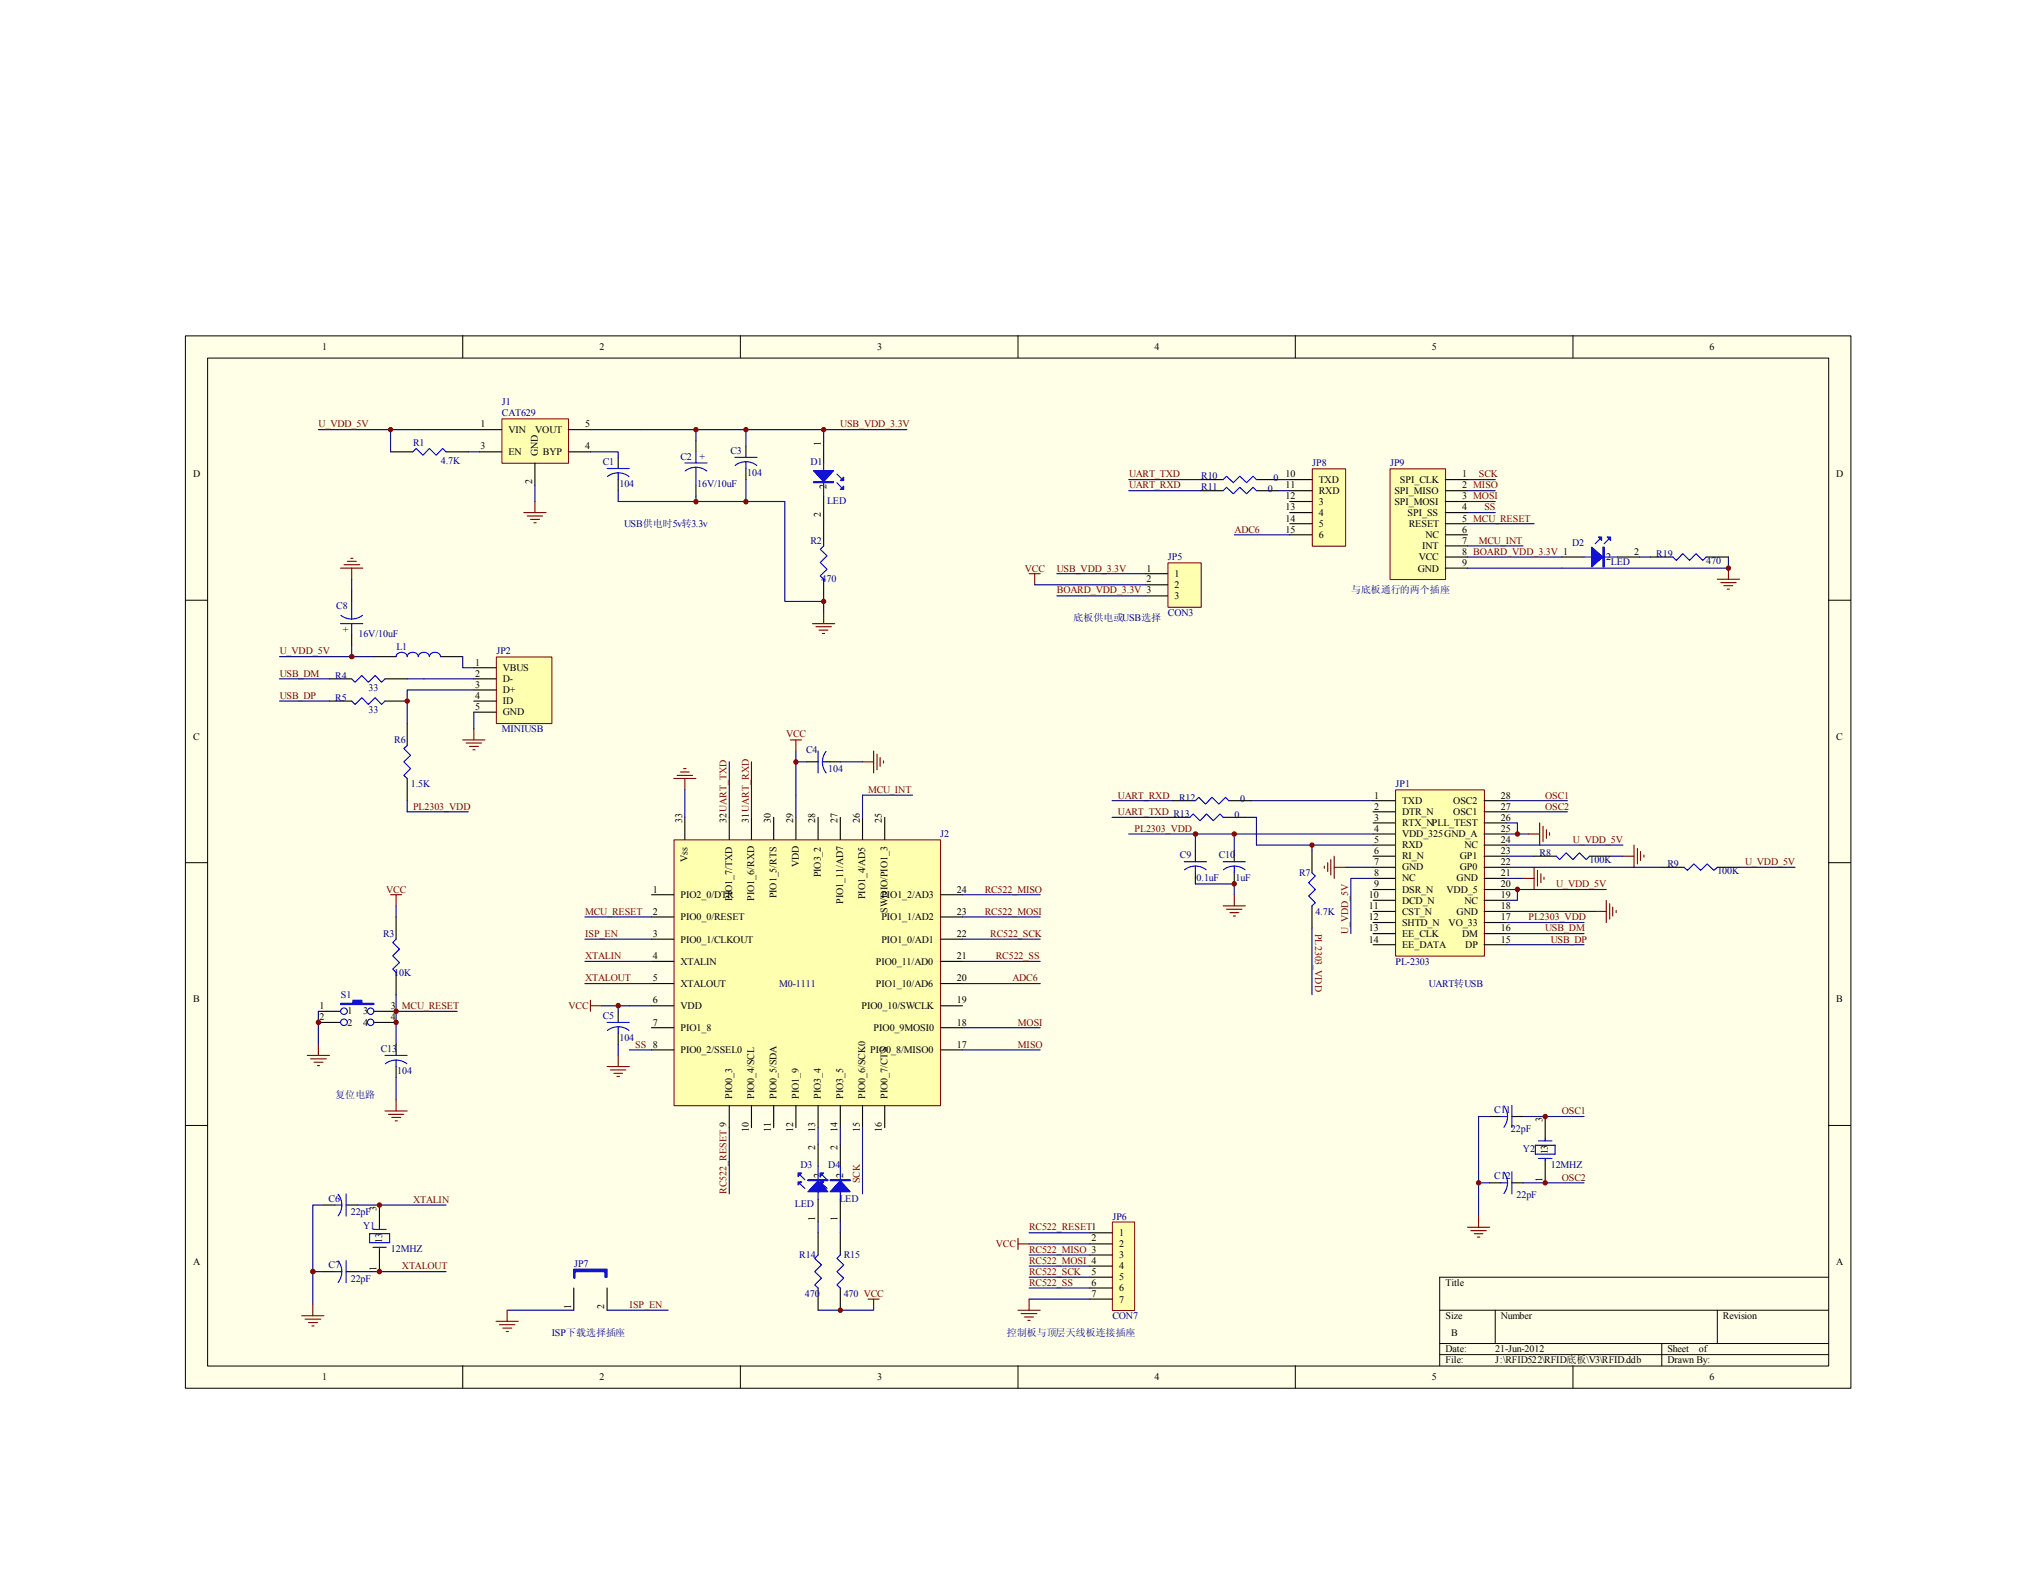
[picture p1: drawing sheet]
<svg xmlns="http://www.w3.org/2000/svg" width="279mm" height="216mm" viewBox="0 0 279 216" stroke-linecap="round" stroke-linejoin="round" font-family="sans-serif">
<path d="M25.4 46.1h228.6v144.4h-228.6z" fill="#ffffe8"/>
<g fill="none" stroke="#000" stroke-width=".14">
<path d="M25.4 46.1h228.6v144.4h-228.6zM28.5 49.1h222.5v138.4h-222.5zM63.5 46.1v3M101.6 46.1v3M139.7 46.1v3M177.8 46.1v3M215.9 46.1v3M25.4 82.4h3.1M250.9 82.4h3.1M25.4 118.4h3.1M250.9 118.4h3.1M25.4 154.5h3.1"/>
<path d="M250.9 154.5h3.1M197.6 179.8h53.3M205.2 179.8v4.6M235.7 179.8v4.6M250.9 175.3h-53.3v12.2M63.5 187.5v3M101.6 187.5v3M139.7 187.5v3M177.8 187.5v3M197.6 184.4h53.3M197.6 185.9h53.3M215.9 187.5v3"/>
<path d="M228 184.4v3.1"/>
</g>
<path d="M191.6 108.5h12.1v22.7h-12.1z" fill="#ffffb0"/>
<path d="M191.5 108.4h12.2v22.8h-12.2z" fill="none" stroke="#800000" stroke-width=".14"/>
<g fill="none" stroke="#000" stroke-width=".15">
<path d="M188.4 109.9h3.1M188.4 111.4h3.1M188.4 112.9h3.1M188.4 114.5h3.1M188.4 116h3.1M188.4 117.5h3.1M188.4 119h3.1M203.7 109.9h3M203.7 111.4h3M203.7 112.9h3M203.7 114.5h3M203.7 116h3"/>
<path d="M203.7 117.5h3M203.7 119h3M188.4 120.6h3.1M188.4 122.1h3.1M188.4 123.6h3.1M188.4 125.1h3.1M188.4 126.6h3.1M188.4 128.1h3.1M188.4 129.7h3.1M203.7 120.6h3M203.7 122.1h3M203.7 123.6h3"/>
<path d="M203.7 125.1h3M203.7 126.6h3M203.7 128.1h3M203.7 129.7h3"/>
</g>
<path d="M68.2 90.2h7.5v9.1h-7.5z" fill="#ffffb0"/>
<path d="M68.1 90.2h7.6v9.1h-7.6z" fill="none" stroke="#800000" stroke-width=".14"/>
<path d="M65 91.7h3.1M65 93.2h3.1M65 94.7h3.1M65 96.2h3.1M65 97.7h3.1" fill="none" stroke="#000" stroke-width=".15"/>
<path d="M68.9 57.5h9.1v6.1h-9.1z" fill="#ffffb0"/>
<path d="M68.9 57.5h9.1v6.1h-9.1z" fill="none" stroke="#800000" stroke-width=".14"/>
<path d="M65.8 59h3M78 59h3M65.8 62h3M73.4 63.5v3.1M78 62h3M43.7 138.8h3M51.3 138.8h3.1" fill="none" stroke="#000" stroke-width=".15"/>
<path d="M46.7 137.7h1.7v-.4h1.3v.4h1.6v.2h-4.6z" fill-rule="evenodd" fill="#00f"/>
<g fill="none" stroke="#00f" stroke-width=".15">
<path d="M46.7 137.7h1.7v-.4h1.3v.4h1.6v.2h-4.6z"/>
<circle cx="47.2" cy="138.8" r=".45"/>
<circle cx="50.9" cy="138.8" r=".44"/>
<circle cx="47.2" cy="140.3" r=".45"/>
<circle cx="50.9" cy="140.3" r=".44"/>
</g>
<path d="M43.7 140.3h3M51.3 140.3h3.1M78.7 176.8v3M83.3 176.8v3" fill="none" stroke="#000" stroke-width=".15"/>
<path d="M78.7 174.2h4.6v1.1h-.3v-.8h-4.1v.9h-.2z" fill-rule="evenodd" fill="#00f"/>
<g fill="none" stroke="#00f" stroke-width=".15">
<path d="M94 63.5h3M95.5 64.1a2.33 2.33 0 0 1 1.5 .5M95.5 64.1a2.33 2.33 0 0 0-1.5 .5M95.5 62v1.5M95.5 64.1v2.5M100.8 62.8h3.1M102.4 63.4a2.33 2.33 0 0 1 1.4 .5M102.4 63.4a2.33 2.33 0 0 0-1.5 .5M102.4 63.4v.9M50.7 169.3h2.8v1.3h-2.8zM51.2 168.7h1.8M51.2 171.2h1.8"/>
<path d="M52.1 168.4v.3M52.1 171.2v.3M78.7 174.2h4.6v1.1h-.3v-.8h-4.1v.9h-.2z"/>
</g>
<path d="M95.5 60.5v1.5M95.5 66.6v1.5M102.4 61.3v1.5M102.4 64.3v1.5M52.1 165.4v3M52.1 171.5v3" fill="none" stroke="#000" stroke-width=".15"/>
<path d="M92.5 115.3h36.6v36.5h-36.6z" fill="#ffffb0"/>
<path d="M92.5 115.3h36.6v36.5h-36.6z" fill="none" stroke="#800000" stroke-width=".14"/>
<g fill="none" stroke="#000" stroke-width=".15">
<path d="M113 60.5v3M113 68.1v3M94 112.2v3M100.1 112.2v3M103.1 112.2v3M106.2 112.2v3M109.2 112.2v3M112.3 112.2v3M115.3 112.2v3M118.4 112.2v3M121.4 112.2v3M89.4 122.8h3.1"/>
<path d="M89.4 125.9h3.1M89.4 128.9h3.1M89.4 132h3.1M89.4 135h3.1M89.4 138h3.1M129 122.8h3.1M129 125.9h3.1M129 128.9h3.1M129 132h3.1M129 135h3.1M129 138h3.1M89.4 141.1h3.1"/>
<path d="M89.4 144.1h3.1M100.1 151.7v3.1M103.1 151.7v3.1M106.2 151.7v3.1M109.2 151.7v3.1M112.3 151.7v3.1M115.3 151.7v3.1M118.4 151.7v3.1M121.4 151.7v3.1M129 141.1h3.1M129 144.1h3.1"/>
</g>
<path d="M113 63.5v4.6M114.8 66.3l.6 .6M114.8 65.1l.6 .6" fill="none" stroke="#00f" stroke-width=".15"/>
<path d="M111.6 64.6h2.8l-1.4 1.5z" fill="#00f"/>
<path d="M111.6 64.6h2.8l-1.4 1.5zM111.6 66.1h2.8v.2h-2.8z" fill="none" stroke="#00f" stroke-width=".15"/>
<path d="M111.6 66.2h2.8" fill="none" stroke="#00f" stroke-width=".14"/>
<path d="M115.8 66.7v.5h-.5z" fill="#00f"/>
<path d="M115.3 67.2l.5-.5v.5z" fill="none" stroke="#00f" stroke-width=".15"/>
<path d="M115.8 65.5v.5h-.5z" fill="#00f"/>
<g fill="none" stroke="#00f" stroke-width=".15">
<path d="M56.6 62l.5-.4 .9 .9 .9-.9 1 .9 .8-.9 .5 .4M83.3 64.3h3.1M84.8 64.9a2.33 2.33 0 0 1 1.5 .5M84.8 64.9a2.33 2.33 0 0 0-1.4 .5M84.8 64.9v.9M113 74.9l-.4 .5 .9 .9-.9 .9 .9 .9-.9 .9 .4 .5M115.8 65.5v.5h-.5zM46.7 85.6h3.1M46.8 84.5a2.42 2.42 0 0 0 1.5 .5M48.3 93.2l.4 .4 1-.9 .8 .9 1-.9 .9 .9 .4-.4M48.3 96.2l.4 .5 1-.9 .8 .9 1-.9 .9 .9 .4-.5M48.3 82.5v2.5"/>
<path d="M48.3 85.6v1.5M49.7 84.5a2.33 2.33 0 0 1-1.4 .5M54.4 90.1a.79 .79 0 0 1 .7-.6 .79 .79 0 0 1 .8 .6 .79 .79 0 0 1 .7-.6 .79 .79 0 0 1 .8 .6 .79 .79 0 0 1 .8-.6 .79 .79 0 0 1 .7 .6 .79 .79 0 0 1 .8-.6 .79 .79 0 0 1 .8 .6M55.9 102.3l-.5 .4 .9 1-.9 .9 .9 .9-.9 .9 .5 .4M112.3 103.1v3M112.9 104.6h.9M113.4 103.1a2.42 2.42 0 0 0 0 3M162.5 118.3h3.1M164 118.9a2.33 2.33 0 0 1 1.5 .5M164 118.9a2.42 2.42 0 0 0-1.4 .5M164 118.9v.9M167.9 118.3h3"/>
<path d="M169.4 118.9a2.33 2.33 0 0 1 1.5 .5M169.4 118.9a2.42 2.42 0 0 0-1.5 .5M169.4 118.9v.9M180 119.8l.5 .4-.9 1 .9 .9-.9 .9 .9 .9-.5 .4M213.6 117.5l.4 .5 .9-.9 1 .9 .8-.9 1 .9 .4-.5M231.1 119l.5 .5 .9-.9 .9 .9 .9-.9 .9 .9 .5-.5M54.4 128.9l-.5 .5 .9 .9-.9 .9 .9 .9-.9 .9 .5 .5M52.8 144.9h3.1M54.4 145.5a2.33 2.33 0 0 1 1.4 .5M54.4 145.5a2.42 2.42 0 0 0-1.5 .5M54.4 145.5v.9M83.3 140.3h3.1"/>
<path d="M84.8 140.9a2.33 2.33 0 0 1 1.5 .5M84.8 140.9a2.33 2.33 0 0 0-1.4 .5M84.8 140.9v.9M206 153.2h.9M206.4 151.8a2.61 2.61 0 0 1 .5 1.4M206.9 153.2a2.6 2.6 0 0 1-.5 1.5M207.5 151.7v3.1M210.7 157.2h2.7v1.2h-2.7zM211.1 156.6h1.9M211.1 159h1.9M212 156.3v.3M212 159v.3"/>
<path d="M46 165.4h.9M46 174.5h.9M46.4 163.9a2.33 2.33 0 0 1 .5 1.5M46.4 173.1a2.33 2.33 0 0 1 .5 1.4M46.9 165.4a2.33 2.33 0 0 1-.5 1.5M46.9 174.5a2.42 2.42 0 0 1-.5 1.5M47.5 163.9v3M47.5 173v3.1M206 162.3h.9M206.4 160.9a2.72 2.72 0 0 1 .5 1.4M206.9 162.3a2.6 2.6 0 0 1-.5 1.5M207.5 160.8v3.1"/>
</g>
<g fill="none" stroke="#000080" stroke-width=".15">
<path d="M43.7 59h22.1M53.6 59v3M81 59h43.5M95.5 59v1.5M102.4 59v2.3M113 59v1.5M64.3 62h1.5M81 62h3.8v.8M84.8 67.4v1.4M90.2 68.8h17.5v13.7h5.3M95.5 68.1v.7M102.4 65.8v3"/>
<path d="M113 71.1v.8M38.4 93.2h6.8M38.4 96.2h6.8M38.4 90.1h12.9M48.3 88.6v1.5M55.9 93.2h9.1M63.5 90.1v1.6h1.5M65 94.7h-9.1v4.6M55.9 109.9v1.5h8.4M94 108.4v3.8M100.1 104.6v7.6M103.1 104.6v7.6"/>
<path d="M109.2 103.1v9.1M109.2 104.6h1.5M115.3 104.6h3.1M169.4 114.5v2.3M172.4 116h16M180 116v.8M184.6 119h3.8M188.4 114.5h-24.4v2.3M206.7 112.9h1.5v1.6M206.7 117.5h3.8M206.7 114.5h3.1M206.7 111.4h8.4"/>
<path d="M206.7 109.9h8.4M43.7 138.8v4.5M54.4 124.3v1.6M54.4 136.5v6.8M54.4 138.8h8.3M80.3 128.9h9.1M80.3 125.9h9.1M80.3 132h9.1M80.3 135h9.1M82.5 138h6.9M84.8 138v.8M180 127.4v9.1"/>
<path d="M206.7 120.6h2.3M206.7 126.6h10.7M206.7 125.1h12.2M206.7 128.1h10.7M206.7 129.7h10.7M54.4 147.9v3.1M84.8 143.3v1.6M118.4 154.8v9.1M132.1 144.1h10.6M132.1 141.1h10.6M204.4 153.2h-1.5v13.7M209 153.2h8.4"/>
<path d="M42.9 174.5h1.5M44.4 165.4h-1.5v13.7M49 165.4h12.2M49 174.5h12.2M69.6 179.8h9.1M83.3 179.8h8.4M202.9 162.3h1.5M209 162.3h8.4"/>
</g>
<g fill="none" stroke="#000" stroke-width=".15">
<path d="M53.6 62h3M61.2 62h3.1M84.8 62.8v1.5M84.8 65.8v1.6M113 71.9v3M113 79.5v3M45.2 93.2h3.1M45.2 96.2h3.1M48.3 81v1.5M48.3 87.1v1.5M51.3 90.1h3.1M52.8 93.2h3.1"/>
<path d="M52.8 96.2h3.1M55.9 99.3v3M60.5 90.1h3M55.9 106.8v3.1M110.7 104.6h1.6M113.8 104.6h1.5M164 116.8v1.5M164 119.8v1.5M169.4 116.8v1.5M169.4 119.8v1.5M180 116.8v3M210.5 117.5h3.1"/>
<path d="M218.1 117.5h3.1M228 119h3.1M235.7 119h3M54.4 125.9v3M54.4 133.5v3M84.8 138.8v1.5M180 124.3v3.1M54.4 143.3v1.6M54.4 146.4v1.5M84.8 141.8v1.5M204.4 153.2h1.6M207.5 153.2h1.5"/>
<path d="M212 153.2v3.1M212 159.3v3M44.4 165.4h1.6M44.4 174.5h1.6M47.5 165.4h1.5M47.5 174.5h1.5M204.4 162.3h1.6M207.5 162.3h1.5"/>
</g>
<g fill="none" stroke="#800000" stroke-width=".15">
<path d="M141.2 78.7h1.5M142 78.7v1.6M63.5 101.6h3M64 102h2.1M64.4 102.4h1.3M64.9 102.9h.3M65 100v1.6M92.5 106.8h3M92.9 106.4h2.1M93.4 106h1.2M93.8 105.5h.3M94 106.8v1.6"/>
<path d="M108.5 101.6h1.5M109.2 101.6v1.5M118.4 104.6h1.5M119.9 103.1v3M120.4 103.5v2.2M120.8 104v1.2M121.2 104.4v.3M181.7 118.9v.3M182.2 118.4v1.2M182.6 118v2.1M183.1 117.5v3.1M183.1 119h1.5"/>
<path d="M210.5 119v3.1M211 119.5v2.1M211.5 119.9v1.3M53.6 122.8h1.5M54.4 122.8v1.5M81 137.3v1.5M81 138h1.5M167.9 124.3h3M168.3 124.8h2.1M168.8 125.3h1.2M169.2 125.7h.3M169.4 122.8v1.5"/>
<path d="M209 120.6h1.5M211.9 120.4v.3M218.9 125.1h1.5M220.4 123.6v3M220.9 124v2.2M221.3 124.5v1.2M221.8 125v.3M42.2 144.9h3M42.6 145.3h2.2M43.1 145.8h1.2M43.6 146.3h.3M43.7 143.3v1.6"/>
<path d="M52.8 152.5h3.1M53.3 153h2.1M53.8 153.4h1.2M54.2 153.8h.3M54.4 151v1.5M83.3 146.4h3.1M83.8 146.9h2.1M84.2 147.3h1.2M84.7 147.7h.3M84.8 144.9v1.5M42.9 179.1v1.5M201.4 168.4h3"/>
<path d="M201.8 168.9h2.2M202.3 169.3h1.2M202.7 169.8h.4M202.9 166.9v1.5M41.4 180.6h3M41.9 181.1h2.1M42.3 181.5h1.3M42.8 182h.3"/>
</g>
<path d="M160.3 77.3h4.5v6.1h-4.5z" fill="#ffffb0"/>
<path d="M160.3 77.3h4.5v6.1h-4.5z" fill="none" stroke="#800000" stroke-width=".14"/>
<path d="M157.2 78.7h3M214.3 76.5h3.1M222 76.5h3M157.2 80.3h3M157.2 81.8h3" fill="none" stroke="#000" stroke-width=".15"/>
<g fill="none" stroke="#000080" stroke-width=".15">
<path d="M48.3 79.5v1.5M145 78.7h12.2M201.4 65.8h3.8M201.4 67.4h3.8M201.4 68.8h3.8M201.4 70.4h3.8M201.4 76.5h12.9M201.4 78h12.9M201.4 71.9h9.1M201.4 74.9h7.6M65 97.7v2.3M142 80.3h15.2"/>
<path d="M145 81.8h12.2M125.2 109.1h-6.8v3.1M154.9 114.5h9.1M206.7 116h16M206.7 119h21.3M221.2 117.5h1.5M238.7 119h7.6M164 121.3h5.4v1.5M188.4 120.6h-3v7.5M206.7 122.1h13.7M208.2 122.1v1.5h-1.5M86.4 144.1h3"/>
</g>
<g fill="none" stroke="#800000" stroke-width=".15">
<path d="M46.7 78h3.1M47.2 77.5h2.2M47.7 77h1.2M48.1 76.6h.3M48.3 78v1.5M71.9 70.4h3M72.3 70.8h2.2M72.8 71.3h1.2M73.3 71.8h.3M73.4 68.8v1.6M235.7 79.5h3M236.1 80h2.2"/>
<path d="M237.2 78v1.5M236.6 80.4h1.2M237 80.9h.3M209.8 114.5h1.5M211.3 112.9v3.1M211.8 113.4v2.1M212.2 113.9v1.2M212.6 114.3v.3M222.7 117.5h1.5M224.2 116v3M224.7 116.5v2.1M225.1 116.9v1.2"/>
<path d="M225.6 117.3v.3M69.6 179.8v1.6M68.1 181.4h3M68.5 181.8h2.2M69 182.3h1.2M69.5 182.8h.3"/>
</g>
<path d="M217.4 76.5h4.6M219.5 74l-.6 .6M220.7 74l-.6 .6" fill="none" stroke="#00f" stroke-width=".15"/>
<path d="M218.4 75.1l1.6 1.4-1.6 1.3z" fill="#00f"/>
<path d="M218.4 75.1l1.6 1.4-1.6 1.3zM220 75.1h.1v2.7h-.1z" fill="none" stroke="#00f" stroke-width=".15"/>
<path d="M220 75.1v2.7" fill="none" stroke="#00f" stroke-width=".17"/>
<path d="M220.6 73.7h.4v.5z" fill="#00f"/>
<path d="M220.6 73.7h.4v.5z" fill="none" stroke="#00f" stroke-width=".15"/>
<path d="M219.4 73.7h.4v.5z" fill="#00f"/>
<path d="M219.4 73.7h.4v.5zM229.6 76.5l.4 .4 .9-.9 1 .9 .8-.9 1 .9 .4-.4" fill="none" stroke="#00f" stroke-width=".15"/>
<g fill="none" stroke="#000080" stroke-width=".15">
<path d="M225 76.5h1.5M237.2 76.5v1.5h-22.9M132.1 122.8h10.6M132.1 125.9h10.6M132.1 128.9h10.6M132.1 132h10.6M100.1 154.8v9.1M141.2 169.2h8.4M141.2 170.7h8.4M141.2 172.3h8.4M141.2 173.8h8.4M141.2 175.3h8.4"/>
<path d="M141.2 176.8h8.4M141.2 178.3h8.4"/>
</g>
<path d="M226.5 76.5h3.1M234.1 76.5h3.1" fill="none" stroke="#000" stroke-width=".15"/>
<path d="M139.7 170v1.5M139.7 170.7h1.5M139.7 179.8h3M141.2 178.3v1.5M140.1 180.3h2.2M140.6 180.8h1.2M141.1 181.2h.3" fill="none" stroke="#800000" stroke-width=".15"/>
<circle cx="109.2" cy="104.6" r=".3" fill="#800000"/>
<circle cx="109.2" cy="104.6" r=".3" fill="none" stroke="#800000" stroke-width=".14"/>
<circle cx="84.8" cy="138" r=".31" fill="#800000"/>
<circle cx="84.8" cy="138" r=".31" fill="none" stroke="#800000" stroke-width=".14"/>
<circle cx="202.9" cy="162.3" r=".3" fill="#800000"/>
<circle cx="202.9" cy="162.3" r=".3" fill="none" stroke="#800000" stroke-width=".14"/>
<circle cx="95.5" cy="59" r=".3" fill="#800000"/>
<circle cx="95.5" cy="59" r=".3" fill="none" stroke="#800000" stroke-width=".14"/>
<circle cx="102.4" cy="59" r=".3" fill="#800000"/>
<circle cx="102.4" cy="59" r=".3" fill="none" stroke="#800000" stroke-width=".14"/>
<circle cx="102.4" cy="68.9" r=".3" fill="#800000"/>
<circle cx="102.4" cy="68.9" r=".3" fill="none" stroke="#800000" stroke-width=".14"/>
<circle cx="95.5" cy="68.9" r=".3" fill="#800000"/>
<circle cx="95.5" cy="68.9" r=".3" fill="none" stroke="#800000" stroke-width=".14"/>
<circle cx="53.6" cy="59" r=".3" fill="#800000"/>
<circle cx="53.6" cy="59" r=".3" fill="none" stroke="#800000" stroke-width=".14"/>
<circle cx="48.3" cy="90.1" r=".31" fill="#800000"/>
<circle cx="48.3" cy="90.1" r=".31" fill="none" stroke="#800000" stroke-width=".14"/>
<circle cx="42.9" cy="174.5" r=".32" fill="#800000"/>
<circle cx="42.9" cy="174.5" r=".32" fill="none" stroke="#800000" stroke-width=".14"/>
<circle cx="208.2" cy="114.5" r=".3" fill="#800000"/>
<circle cx="208.2" cy="114.5" r=".3" fill="none" stroke="#800000" stroke-width=".14"/>
<circle cx="180" cy="116" r=".3" fill="#800000"/>
<circle cx="180" cy="116" r=".3" fill="none" stroke="#800000" stroke-width=".14"/>
<circle cx="164.1" cy="114.5" r=".31" fill="#800000"/>
<circle cx="164.1" cy="114.5" r=".31" fill="none" stroke="#800000" stroke-width=".14"/>
<circle cx="169.4" cy="114.5" r=".3" fill="#800000"/>
<circle cx="169.4" cy="114.5" r=".3" fill="none" stroke="#800000" stroke-width=".14"/>
<circle cx="208.2" cy="122.1" r=".3" fill="#800000"/>
<circle cx="208.2" cy="122.1" r=".3" fill="none" stroke="#800000" stroke-width=".14"/>
<path d="M154.9 67.4h9.9M154.9 65.8h9.9" fill="none" stroke="#000080" stroke-width=".15"/>
<circle cx="113" cy="59" r=".3" fill="#800000"/>
<circle cx="113" cy="59" r=".3" fill="none" stroke="#800000" stroke-width=".14"/>
<circle cx="237.2" cy="78" r=".3" fill="#800000"/>
<circle cx="237.2" cy="78" r=".3" fill="none" stroke="#800000" stroke-width=".14"/>
<path d="M190.8 64.4h7.6v15.1h-7.6z" fill="#ffffb0"/>
<path d="M190.8 64.3h7.6v15.2h-7.6z" fill="none" stroke="#800000" stroke-width=".14"/>
<path d="M198.3 65.8h3.1M198.3 67.4h3.1M198.3 68.8h3.1M198.3 70.4h3.1M198.3 71.9h3.1M198.3 73.4h3.1M198.3 74.9h3.1M198.3 76.5h3.1M198.3 78h3.1" fill="none" stroke="#000" stroke-width=".15"/>
<path d="M152.7 167.8h3v12.1h-3z" fill="#ffffb0"/>
<path d="M152.7 167.7h3v12.2h-3z" fill="none" stroke="#800000" stroke-width=".14"/>
<path d="M149.6 169.2h3M149.6 170.7h3M149.6 172.3h3M149.6 173.8h3M149.6 175.3h3M149.6 176.8h3M149.6 178.3h3" fill="none" stroke="#000" stroke-width=".15"/>
<circle cx="52.1" cy="174.5" r=".31" fill="#800000"/>
<circle cx="52.1" cy="174.5" r=".31" fill="none" stroke="#800000" stroke-width=".14"/>
<circle cx="52.1" cy="165.4" r=".3" fill="#800000"/>
<circle cx="52.1" cy="165.4" r=".3" fill="none" stroke="#800000" stroke-width=".14"/>
<circle cx="212" cy="162.3" r=".3" fill="#800000"/>
<circle cx="212" cy="162.3" r=".3" fill="none" stroke="#800000" stroke-width=".14"/>
<circle cx="212" cy="153.2" r=".3" fill="#800000"/>
<circle cx="212" cy="153.2" r=".3" fill="none" stroke="#800000" stroke-width=".14"/>
<path d="M180.1 64.4h4.6v10.6h-4.6z" fill="#ffffb0"/>
<path d="M180.1 64.3h4.6v10.7h-4.6z" fill="none" stroke="#800000" stroke-width=".14"/>
<path d="M177 65.8h3M177 67.4h3M177 68.8h3M177 70.4h3M177 71.9h3M177 73.4h3" fill="none" stroke="#000" stroke-width=".15"/>
<circle cx="55.9" cy="96.2" r=".3" fill="#800000"/>
<circle cx="55.9" cy="96.2" r=".3" fill="none" stroke="#800000" stroke-width=".14"/>
<path d="M73.4 66.6v2.2M84.8 68.8h5.4M169.4 73.4h7.6M175.5 65.8h1.5M175.5 67.4h1.5M152.6 109.9h8.4M152.6 112.2h7.6M170.9 112.2h1.5v3.8M171.7 109.9h16.7M132.1 135h10.6" fill="none" stroke="#000080" stroke-width=".15"/>
<path d="M164.8 67.4h3.1M164.8 65.8h3.1M172.4 67.4h3.1M172.4 65.8h3.1M160.2 112.2h3.1M161 109.9h3M167.9 112.2h3M168.6 109.9h3.1" fill="none" stroke="#000" stroke-width=".15"/>
<path d="M167.9 67.4l.4-.5 .9 .9 .9-.9 1 .9 .9-.9 .4 .5M167.9 65.8l.4-.4 .9 .9 .9-.9 1 .9 .9-.9 .4 .4M163.3 112.2l.4-.5 1 .9 .9-.9 .9 .9 .9-.9 .5 .5M164 109.9l.5-.5 .9 1 .9-1 1 1 .9-1 .4 .5" fill="none" stroke="#00f" stroke-width=".15"/>
<circle cx="169.4" cy="121.3" r=".3" fill="#800000"/>
<circle cx="169.4" cy="121.3" r=".3" fill="none" stroke="#800000" stroke-width=".14"/>
<path d="M111.5 85.6h3.1M112 86h2.1M112.4 86.5h1.2M112.9 87h.3M113 84.1v1.5" fill="none" stroke="#800000" stroke-width=".15"/>
<path d="M113 82.5v1.6" fill="none" stroke="#000080" stroke-width=".15"/>
<circle cx="113" cy="82.5" r=".3" fill="#800000"/>
<circle cx="113" cy="82.5" r=".3" fill="none" stroke="#800000" stroke-width=".14"/>
<path d="M112.3 157.1v3M112.3 164.6v3.1" fill="none" stroke="#000" stroke-width=".15"/>
<path d="M109.8 161.3l.6 .6M109.8 162.5l.6 .6M112.3 160.1v4.5" fill="none" stroke="#00f" stroke-width=".15"/>
<path d="M112.3 162.1l1.3 1.5h-2.7z" fill="#00f"/>
<path d="M110.9 161.9h2.7v.2h-2.7zM112.3 162.1l1.3 1.5h-2.7z" fill="none" stroke="#00f" stroke-width=".15"/>
<path d="M110.9 162h2.7" fill="none" stroke="#00f" stroke-width=".14"/>
<path d="M109.5 161h.5l-.5 .5z" fill="#00f"/>
<path d="M109.5 161h.5l-.5 .5z" fill="none" stroke="#00f" stroke-width=".15"/>
<path d="M109.5 162.2h.5l-.5 .4z" fill="#00f"/>
<path d="M109.5 162.2h.5l-.5 .4zM112.9 161.3l.6 .6M112.9 162.5l.6 .6M115.3 160.1v4.5" fill="none" stroke="#00f" stroke-width=".15"/>
<path d="M115.3 157.1v3M115.3 164.6v3.1" fill="none" stroke="#000" stroke-width=".15"/>
<path d="M115.3 162.1l1.4 1.5h-2.8z" fill="#00f"/>
<path d="M113.9 161.9h2.8v.2h-2.8zM115.3 162.1l1.4 1.5h-2.8z" fill="none" stroke="#00f" stroke-width=".15"/>
<path d="M113.9 162h2.8" fill="none" stroke="#00f" stroke-width=".14"/>
<path d="M112.6 161h.4l-.4 .5z" fill="#00f"/>
<path d="M112.6 161h.4l-.4 .5z" fill="none" stroke="#00f" stroke-width=".15"/>
<path d="M112.6 162.2h.4l-.4 .4z" fill="#00f"/>
<path d="M112.3 172.3l-.5 .4 .9 .9-.9 .9 .9 .9-.9 1 .5 .4M112.6 162.2h.4l-.4 .4zM115.3 172.3l-.5 .4 1 .9-1 .9 1 .9-1 1 .5 .4" fill="none" stroke="#00f" stroke-width=".15"/>
<path d="M112.3 154.8v2.3M115.3 154.8v2.3M112.3 167.7v1.5M112.3 179.8h7.6M115.3 167.7v1.5" fill="none" stroke="#000080" stroke-width=".15"/>
<path d="M112.3 169.2v3.1M112.3 176.8v3M115.3 169.2v3.1M115.3 176.8v3" fill="none" stroke="#000" stroke-width=".15"/>
<path d="M119.1 178.3h1.5M119.9 178.3v1.5" fill="none" stroke="#800000" stroke-width=".15"/>
<circle cx="115.3" cy="179.8" r=".3" fill="#800000"/>
<circle cx="115.3" cy="179.8" r=".3" fill="none" stroke="#800000" stroke-width=".14"/>
<circle cx="54.3" cy="138.8" r=".31" fill="#800000"/>
<circle cx="54.3" cy="138.8" r=".31" fill="none" stroke="#800000" stroke-width=".14"/>
<circle cx="43.7" cy="140.3" r=".32" fill="#800000"/>
<circle cx="43.7" cy="140.3" r=".32" fill="none" stroke="#800000" stroke-width=".14"/>
<circle cx="54.3" cy="140.3" r=".3" fill="#800000"/>
<circle cx="54.3" cy="140.3" r=".3" fill="none" stroke="#800000" stroke-width=".14"/>
<g font-size="1.4">
<text x="44.2" y="48">1</text>
<text x="82.3" y="48">2</text>
<text x="120.4" y="48">3</text>
<text x="158.5" y="48">4</text>
<text x="196.5" y="48">5</text>
<text x="234.6" y="48">6</text>
<text x="66" y="58.7">1</text>
<text x="69.8" y="59.4">VIN</text>
<text x="73.4" y="59.4">VOUT</text>
<text x="80.3" y="58.7">5</text>
<text x="26.5" y="65.5">D</text>
<text x="66" y="61.7">3</text>
<text x="69.8" y="62.4">EN</text>
<text x="73.8" y="62.7" transform="rotate(-90 73.8 62.7)">GND</text>
<text x="74.5" y="62.4">BYP</text>
<text x="80.3" y="61.7">4</text>
<text x="112.6" y="61.3" transform="rotate(-90 112.6 61.3)">1</text>
<text x="113.4" y="65.1" transform="rotate(-90 113.4 65.1)">1</text>
<text x="176.4" y="65.5">10</text>
<text x="200.7" y="65.5">1</text>
<text x="252" y="65.5">D</text>
<text x="73" y="66.5" transform="rotate(-90 73 66.5)">2</text>
<text x="112.6" y="71" transform="rotate(-90 112.6 71)">2</text>
<text x="113.4" y="67.2" transform="rotate(-90 113.4 67.2)">2</text>
<text x="176.4" y="67">11</text>
<text x="176.4" y="68.5">12</text>
<text x="176.4" y="70.1">13</text>
<text x="176.4" y="71.6">14</text>
<text x="181" y="66.3">TXD</text>
<text x="181" y="67.8">RXD</text>
<text x="181" y="69.3">3</text>
<text x="181" y="70.8">4</text>
<text x="191.3" y="67.8">SPI_MISO</text>
<text x="191.3" y="69.3">SPI_MOSI</text>
<text x="192.1" y="66.3">SPI_CLK</text>
<text x="193.2" y="70.8">SPI_SS</text>
<text x="200.7" y="67">2 MISO</text>
<text x="200.7" y="68.5">3 MOSI</text>
<text x="200.7" y="71.6">5 MCU_RESET</text>
<text x="200.7" y="70.1">4</text>
<text x="176.4" y="73.1">15</text>
<text x="181" y="72.3">5</text>
<text x="181" y="73.9">6</text>
<text x="193.3" y="72.3">RESET</text>
<text x="194.7" y="76.9">VCC</text>
<text x="195.2" y="75.4">INT</text>
<text x="195.6" y="73.9">NC</text>
<text x="200.7" y="73.1">6</text>
<text x="200.7" y="74.6">7</text>
<text x="200.7" y="76.2">8 BOARD_VDD_3.3V 1</text>
<text x="200.7" y="77.7">9</text>
<text x="218.3" y="76.9">1</text>
<text x="220.4" y="76.9">2</text>
<text x="224.2" y="76.2">2</text>
<text x="157.4" y="78.4">1</text>
<text x="157.4" y="79.9">2</text>
<text x="161.2" y="79.2">1</text>
<text x="161.2" y="80.7">2</text>
<text x="161.2" y="82.2">3</text>
<text x="194.6" y="78.4">GND</text>
<text x="65.2" y="91.4">1</text>
<text x="65.2" y="92.9">2</text>
<text x="65.2" y="94.4">3</text>
<text x="65.2" y="95.9">4</text>
<text x="69" y="92.1">VBUS</text>
<text x="69" y="93.6">D-</text>
<text x="69" y="95.2">D+</text>
<text x="26.5" y="101.5">C</text>
<text x="65.2" y="97.4">5</text>
<text x="69" y="96.7">ID</text>
<text x="69" y="98.2">GND</text>
<text x="252" y="101.5">C</text>
<text x="93.6" y="113" transform="rotate(-90 93.6 113)">33</text>
<text x="99.7" y="113" transform="rotate(-90 99.7 113)">32UART_TXD</text>
<text x="102.7" y="113" transform="rotate(-90 102.7 113)">31UART_RXD</text>
<text x="105.8" y="113" transform="rotate(-90 105.8 113)">30</text>
<text x="108.8" y="113" transform="rotate(-90 108.8 113)">29</text>
<text x="111.9" y="113" transform="rotate(-90 111.9 113)">28</text>
<text x="114.9" y="113" transform="rotate(-90 114.9 113)">27</text>
<text x="118" y="113" transform="rotate(-90 118 113)">26</text>
<text x="121" y="113" transform="rotate(-90 121 113)">25</text>
<text x="188.6" y="109.6">1</text>
<text x="188.6" y="111.1">2</text>
<text x="188.6" y="112.6">3</text>
<text x="192.4" y="110.4">TXD</text>
<text x="192.4" y="111.9">DTR_N</text>
<text x="192.4" y="113.4">RTX_NPLL_TEST</text>
<text x="199.4" y="111.9">OSC1</text>
<text x="199.4" y="110.4">OSC2</text>
<text x="206" y="112.6">26</text>
<text x="206" y="111.1">27</text>
<text x="206" y="109.6">28</text>
<text x="94.4" y="118.3" transform="rotate(-90 94.4 118.3)">Vss</text>
<text x="109.6" y="119" transform="rotate(-90 109.6 119)">VDD</text>
<text x="188.6" y="114.2">4</text>
<text x="188.6" y="115.7">5</text>
<text x="188.6" y="117.2">6</text>
<text x="188.6" y="118.7">7</text>
<text x="192.4" y="114.9">VDD_325GND_A</text>
<text x="192.4" y="116.4">RXD</text>
<text x="192.4" y="117.9">RI_N</text>
<text x="192.4" y="119.5">GND</text>
<text x="200.3" y="119.5">GP0</text>
<text x="200.3" y="117.9">GP1</text>
<text x="201" y="116.4">NC</text>
<text x="206" y="118.7">22</text>
<text x="206" y="117.2">23</text>
<text x="206" y="115.7">24</text>
<text x="206" y="114.2">25</text>
<text x="89.6" y="122.5">1</text>
<text x="89.6" y="125.6">2</text>
<text x="93.4" y="123.3">PIO2_0/DTR</text>
<text x="100.5" y="123.6" transform="rotate(-90 100.5 123.6)">PIO1_7/TXD</text>
<text x="103.5" y="123.6" transform="rotate(-90 103.5 123.6)">PIO1_6/RXD</text>
<text x="106.6" y="123.3" transform="rotate(-90 106.6 123.3)">PIO1_5/RTS</text>
<text x="112.6" y="120.4" transform="rotate(-90 112.6 120.4)">PIO3_2</text>
<text x="115.7" y="124.1" transform="rotate(-90 115.7 124.1)">PIO1_11/AD7</text>
<text x="118.7" y="123.4" transform="rotate(-90 118.7 123.4)">PIO1_4/AD5</text>
<text x="120.9" y="123.3">PIO1_2/AD3</text>
<text x="121.8" y="125.3" transform="rotate(-90 121.8 125.3)">SWDIO/PIO1_3</text>
<text x="131.3" y="125.6">23</text>
<text x="131.3" y="122.5">24</text>
<text x="187.8" y="123.3">10</text>
<text x="187.8" y="124.8">11</text>
<text x="188.6" y="120.2">8</text>
<text x="188.6" y="121.8">9</text>
<text x="192.4" y="121">NC</text>
<text x="192.4" y="122.5">DSR_N</text>
<text x="192.4" y="124">DCD_N</text>
<text x="192.4" y="125.6">CST_N</text>
<text x="198.5" y="122.5">VDD_5</text>
<text x="199.9" y="125.6">GND</text>
<text x="199.9" y="121">GND</text>
<text x="201" y="124">NC</text>
<text x="206" y="123.3">19</text>
<text x="206" y="121.8">20</text>
<text x="206" y="124.8">18</text>
<text x="206" y="120.2">21</text>
<text x="89.6" y="128.6">3</text>
<text x="89.6" y="131.7">4</text>
<text x="93.4" y="126.3">PIO0_0/RESET</text>
<text x="93.4" y="129.4">PIO0_1/CLKOUT</text>
<text x="120.9" y="129.4">PIO1_0/AD1</text>
<text x="120.9" y="126.3">PIO1_1/AD2</text>
<text x="131.3" y="128.6">22</text>
<text x="131.3" y="131.7">21</text>
<text x="187.8" y="126.3">12</text>
<text x="187.8" y="127.8">13</text>
<text x="187.8" y="129.4">14</text>
<text x="192.4" y="127.1">SHTD_N</text>
<text x="192.4" y="128.6">EE_CLK</text>
<text x="192.4" y="130.1">EE_DATA</text>
<text x="198.8" y="127.1">VO_33</text>
<text x="200.7" y="128.6">DM</text>
<text x="201.1" y="130.1">DP</text>
<text x="206" y="129.4">15</text>
<text x="206" y="127.8">16</text>
<text x="206" y="126.3">17</text>
<text x="26.5" y="137.6">B</text>
<text x="89.6" y="134.7">5</text>
<text x="89.6" y="137.7">6</text>
<text x="93.4" y="132.4">XTALIN</text>
<text x="93.4" y="135.4">XTALOUT</text>
<text x="120.2" y="135.4">PIO1_10/AD6</text>
<text x="120.2" y="132.4">PIO0_11/AD0</text>
<text x="131.3" y="137.7">19</text>
<text x="131.3" y="134.7">20</text>
<text x="252" y="137.6">B</text>
<text x="43.9" y="138.5">1</text>
<text x="43.9" y="140">2</text>
<text x="47.7" y="139.2">1</text>
<text x="47.7" y="140.8">2</text>
<text x="49.8" y="139.2">3</text>
<text x="49.8" y="140.8">4</text>
<text x="53.6" y="138.5">3</text>
<text x="53.6" y="140">4</text>
<text x="89.6" y="140.8">7</text>
<text x="93.4" y="138.5">VDD</text>
<text x="93.4" y="141.5">PIO1_8</text>
<text x="118.2" y="138.5">PIO0_10/SWCLK</text>
<text x="119.9" y="141.5">PIO0_9MOSI0</text>
<text x="131.3" y="143.8">17</text>
<text x="131.3" y="140.8">18</text>
<text x="93.4" y="144.6">PIO0_2/SSEL0</text>
<text x="119.4" y="144.6">PIO0_8/MISO0</text>
<text x="100.5" y="150.8" transform="rotate(-90 100.5 150.8)">PIO0_3</text>
<text x="102.7" y="155.4" transform="rotate(-90 102.7 155.4)">10</text>
<text x="103.5" y="150.8" transform="rotate(-90 103.5 150.8)">PIO0_4/SCL</text>
<text x="105.8" y="155.4" transform="rotate(-90 105.8 155.4)">11</text>
<text x="106.6" y="150.8" transform="rotate(-90 106.6 150.8)">PIO0_5/SDA</text>
<text x="108.8" y="155.4" transform="rotate(-90 108.8 155.4)">12</text>
<text x="109.6" y="150.8" transform="rotate(-90 109.6 150.8)">PIO1_9</text>
<text x="111.9" y="155.4" transform="rotate(-90 111.9 155.4)">13</text>
<text x="112.6" y="150.8" transform="rotate(-90 112.6 150.8)">PIO3_4</text>
<text x="114.9" y="155.4" transform="rotate(-90 114.9 155.4)">14</text>
<text x="115.7" y="150.8" transform="rotate(-90 115.7 150.8)">PIO3_5</text>
<text x="118" y="155.4" transform="rotate(-90 118 155.4)">15</text>
<text x="118.7" y="150.8" transform="rotate(-90 118.7 150.8)">PIO0_6/SCK0</text>
<text x="121" y="155.4" transform="rotate(-90 121 155.4)">16</text>
<text x="121.8" y="150.8" transform="rotate(-90 121.8 150.8)">PIO0_7/CTS</text>
<text x="211.7" y="154" transform="rotate(-90 211.7 154)">3</text>
<text x="111.9" y="157.8" transform="rotate(-90 111.9 157.8)">2</text>
<text x="112.6" y="161.6" transform="rotate(-90 112.6 161.6)">2</text>
<text x="114.9" y="157.8" transform="rotate(-90 114.9 157.8)">2</text>
<text x="115.7" y="161.6" transform="rotate(-90 115.7 161.6)">2</text>
<text x="212.4" y="158.4" transform="rotate(-90 212.4 158.4)">13</text>
<text x="51.7" y="166.2" transform="rotate(-90 51.7 166.2)">3</text>
<text x="111.9" y="167.6" transform="rotate(-90 111.9 167.6)">1</text>
<text x="112.6" y="163.7" transform="rotate(-90 112.6 163.7)">1</text>
<text x="114.9" y="167.6" transform="rotate(-90 114.9 167.6)">1</text>
<text x="115.7" y="163.7" transform="rotate(-90 115.7 163.7)">1</text>
<text x="211.7" y="162.2" transform="rotate(-90 211.7 162.2)">1</text>
<text x="26.5" y="173.6">A</text>
<text x="52.5" y="170.6" transform="rotate(-90 52.5 170.6)">13</text>
<text x="149.8" y="170.4">2</text>
<text x="153.6" y="169.6">1</text>
<text x="153.6" y="171.2">2</text>
<text x="153.6" y="172.7">3</text>
<text x="252" y="173.6">A</text>
<text x="51.7" y="174.4" transform="rotate(-90 51.7 174.4)">1</text>
<text x="78.4" y="179.7" transform="rotate(-90 78.4 179.7)">1</text>
<text x="82.9" y="179.7" transform="rotate(-90 82.9 179.7)">2</text>
<text x="149.8" y="175">5</text>
<text x="149.8" y="176.5">6</text>
<text x="149.8" y="178">7</text>
<text x="153.6" y="174.2">4</text>
<text x="153.6" y="175.7">5</text>
<text x="153.6" y="177.2">6</text>
<text x="153.6" y="178.8">7</text>
<text x="198.4" y="176.5">Title</text>
<text x="198.4" y="181.1">Size</text>
<text x="198.4" y="185.6">Date:</text>
<text x="199.1" y="183.3">B</text>
<text x="205.2" y="185.6">21-Jun-2012</text>
<text x="206" y="181.1">Number</text>
<text x="228.8" y="185.6">Sheet</text>
<text x="233.1" y="185.6">of</text>
<text x="236.4" y="181.1">Revision</text>
<text x="44.2" y="189.4">1</text>
<text x="82.3" y="189.4">2</text>
<text x="120.4" y="189.4">3</text>
<text x="158.5" y="189.4">4</text>
<text x="196.5" y="189.4">5</text>
<text x="198.4" y="187.1">File:</text>
<text x="205.2" y="187.1">J:\RFID522\RFID底底\V3\RFID.ddb</text>
<text x="228.8" y="187.1">Drawn By:</text>
<text x="234.6" y="189.4">6</text>
</g>
<g font-size="1.4" fill="#800000">
<text x="43.7" y="58.7">U_VDD_5V</text>
<text x="115.3" y="58.7">USB_VDD_3.3V</text>
<text x="154.9" y="65.5">UART_TXD</text>
<text x="202.9" y="65.5">SCK</text>
<text x="154.9" y="67">UART_RXD</text>
<text x="203.7" y="70.1">SS</text>
<text x="169.4" y="73.1">ADC6</text>
<text x="202.9" y="74.6">MCU_INT</text>
<text x="140.6" y="78.4">VCC</text>
<text x="145" y="78.4">USB_VDD_3.3V</text>
<text x="145" y="81.4">BOARD_VDD_3.3V 3</text>
<text x="38.4" y="89.8">U_VDD_5V</text>
<text x="38.4" y="92.9">USB_DM</text>
<text x="38.4" y="95.9">USB_DP</text>
<text x="107.9" y="101.2">VCC</text>
<text x="56.7" y="111.1">PL2303_VDD</text>
<text x="119.1" y="108.8">MCU_INT</text>
<text x="153.4" y="109.6">UART_RXD</text>
<text x="153.4" y="111.9">UART_TXD R13</text>
<text x="212" y="109.6">OSC1</text>
<text x="212" y="111.1">OSC2</text>
<text x="155.7" y="114.2">PL2303_VDD</text>
<text x="215.9" y="115.7">U_VDD_5V</text>
<text x="239.5" y="118.7">U_VDD_5V</text>
<text x="53" y="122.5">VCC</text>
<text x="80.3" y="125.6">MCU_RESET</text>
<text x="135.1" y="122.5">RC522_MISO</text>
<text x="135.1" y="125.6">RC522_MOSI</text>
<text x="213.6" y="121.8">U_VDD_5V</text>
<text x="80.3" y="131.7">XTALIN</text>
<text x="80.3" y="128.6">ISP_EN</text>
<text x="135.9" y="128.6">RC522_SCK</text>
<text x="136.7" y="131.7">RC522_SS</text>
<text x="180.5" y="128.2" transform="rotate(90 180.5 128.2)">PL2303_VDD</text>
<text x="185" y="128.2" transform="rotate(-90 185 128.2)">U_VDD_5V</text>
<text x="209.8" y="126.3">PL2303_VDD</text>
<text x="212" y="127.8">USB_DM</text>
<text x="212.8" y="129.4">USB_DP</text>
<text x="80.3" y="134.7">XTALOUT</text>
<text x="138.9" y="134.7">ADC6</text>
<text x="55.2" y="138.5">MCU_RESET</text>
<text x="78" y="138.5">VCC</text>
<text x="87.2" y="143.8">SS 8</text>
<text x="139.7" y="143.8">MISO</text>
<text x="139.7" y="140.8">MOSI</text>
<text x="214.3" y="152.9">OSC1</text>
<text x="56.7" y="165.1">XTALIN</text>
<text x="99.7" y="163.9" transform="rotate(-90 99.7 163.9)">RC522_RESET 9</text>
<text x="118" y="162.4" transform="rotate(-90 118 162.4)">SCK</text>
<text x="214.3" y="162.1">OSC2</text>
<text x="136.7" y="171.2">VCC</text>
<text x="141.2" y="168.9">RC522_RESET1</text>
<text x="141.2" y="171.9">RC522_MISO 3</text>
<text x="141.2" y="173.4">RC522_MOSI 4</text>
<text x="55.2" y="174.2">XTALOUT</text>
<text x="86.4" y="179.5">ISP_EN</text>
<text x="141.2" y="175">RC522_SCK</text>
<text x="141.2" y="176.5">RC522_SS</text>
</g>
<g font-size="1.4" fill="#000080">
<text x="68.9" y="55.6">J1</text>
<text x="68.9" y="57.1">CAT629</text>
<text x="56.7" y="61.3">R1</text>
<text x="60.5" y="63.7">4.7K</text>
<text x="82.7" y="63.8">C1</text>
<text x="93.4" y="63.1">C2</text>
<text x="96" y="63.2">+</text>
<text x="100.2" y="62.3">C3</text>
<text x="102.5" y="65.4">104</text>
<text x="111.2" y="63.8">D1</text>
<text x="164.8" y="65.8">R10</text>
<text x="174.8" y="66">0</text>
<text x="180.1" y="64">JP8</text>
<text x="190.8" y="64">JP9</text>
<text x="85" y="66.9">104</text>
<text x="95.7" y="66.9">16V/10uF</text>
<text x="113.5" y="69.1">LED</text>
<text x="164.8" y="67.3">R11</text>
<text x="174" y="67.5">0</text>
<text x="85.6" y="72.3">USB底底供5v转3.3v</text>
<text x="111.2" y="74.6">R2</text>
<text x="160.3" y="76.9">JP5</text>
<text x="215.7" y="74.9">D2</text>
<text x="221.1" y="77.5">LED</text>
<text x="227.3" y="76.5">R19</text>
<text x="234.1" y="77.3">470</text>
<text x="46.1" y="83.6">C8</text>
<text x="112.7" y="79.9">470</text>
<text x="185.4" y="81.4">与底底与与与与与与与</text>
<text x="47.8" y="85.9" transform="rotate(180 47.8 85.9)">+</text>
<text x="49.2" y="87.4">16V/10uF</text>
<text x="54.4" y="89.2">L1</text>
<text x="68.1" y="89.8">JP2</text>
<text x="147.3" y="85.3">底底底底底USB选选</text>
<text x="160.3" y="84.5">CON3</text>
<text x="46" y="93.2">R4</text>
<text x="50.6" y="94.8">33</text>
<text x="46" y="96.2">R5</text>
<text x="50.6" y="97.9">33</text>
<text x="54.1" y="102">R6</text>
<text x="68.9" y="100.5">MINIUSB</text>
<text x="110.6" y="103.4">C4</text>
<text x="113.7" y="106">104</text>
<text x="56.4" y="108.1">1.5K</text>
<text x="161.8" y="109.9">R12</text>
<text x="169.4" y="112.3">0</text>
<text x="170.2" y="110.1">0</text>
<text x="191.5" y="108.1">JP1</text>
<text x="129" y="114.9">J2</text>
<text x="161.9" y="117.8">C9</text>
<text x="167.3" y="117.8">C10</text>
<text x="211.3" y="117.5">R8</text>
<text x="218.1" y="118.4">100K</text>
<text x="228.8" y="119">R9</text>
<text x="235.7" y="119.9">100K</text>
<text x="164.2" y="120.9">0.1uF</text>
<text x="169.5" y="120.9">1uF</text>
<text x="178.3" y="120.2">R7</text>
<text x="180.5" y="125.6">4.7K</text>
<text x="52.6" y="128.6">R3</text>
<text x="46.8" y="136.9">S1</text>
<text x="54.1" y="133.9">10K</text>
<text x="106.9" y="135.4">M0-1111</text>
<text x="191.5" y="132.4">PL-2303</text>
<text x="196.1" y="135.4">UART转USB</text>
<text x="82.7" y="139.9">C5</text>
<text x="85" y="142.9">104</text>
<text x="52.2" y="144.4">C13</text>
<text x="54.5" y="147.4">104</text>
<text x="46" y="150.7">复复底复</text>
<text x="205.1" y="152.8">C11</text>
<text x="207.3" y="155.4">22pF</text>
<text x="109.9" y="160.4">D3</text>
<text x="113.7" y="160.4">D4</text>
<text x="205.1" y="161.9">C12</text>
<text x="209" y="158.1">Y2</text>
<text x="212.8" y="160.4">12MHZ</text>
<text x="45.1" y="164.9">C6</text>
<text x="48.1" y="166.8">22pF</text>
<text x="109.1" y="165.7">LED</text>
<text x="115.2" y="164.9">LED</text>
<text x="152.7" y="167.4">JP6</text>
<text x="208.1" y="164.5">22pF</text>
<text x="49.8" y="168.7">Y1</text>
<text x="53.6" y="171.8">12MHZ</text>
<text x="78.8" y="173.9">JP7</text>
<text x="109.7" y="172.7">R14</text>
<text x="115.8" y="172.7">R15</text>
<text x="45.1" y="174.1">C7</text>
<text x="48.1" y="175.9">22pF</text>
<text x="110.4" y="178">470</text>
<text x="115.8" y="178">470 VCC</text>
<text x="75.7" y="183.3">ISP下下选选与与</text>
<text x="138.2" y="183.3">控控底与控控控控底控控与与</text>
<text x="152.7" y="181.1">CON7</text>
</g>
</svg>
